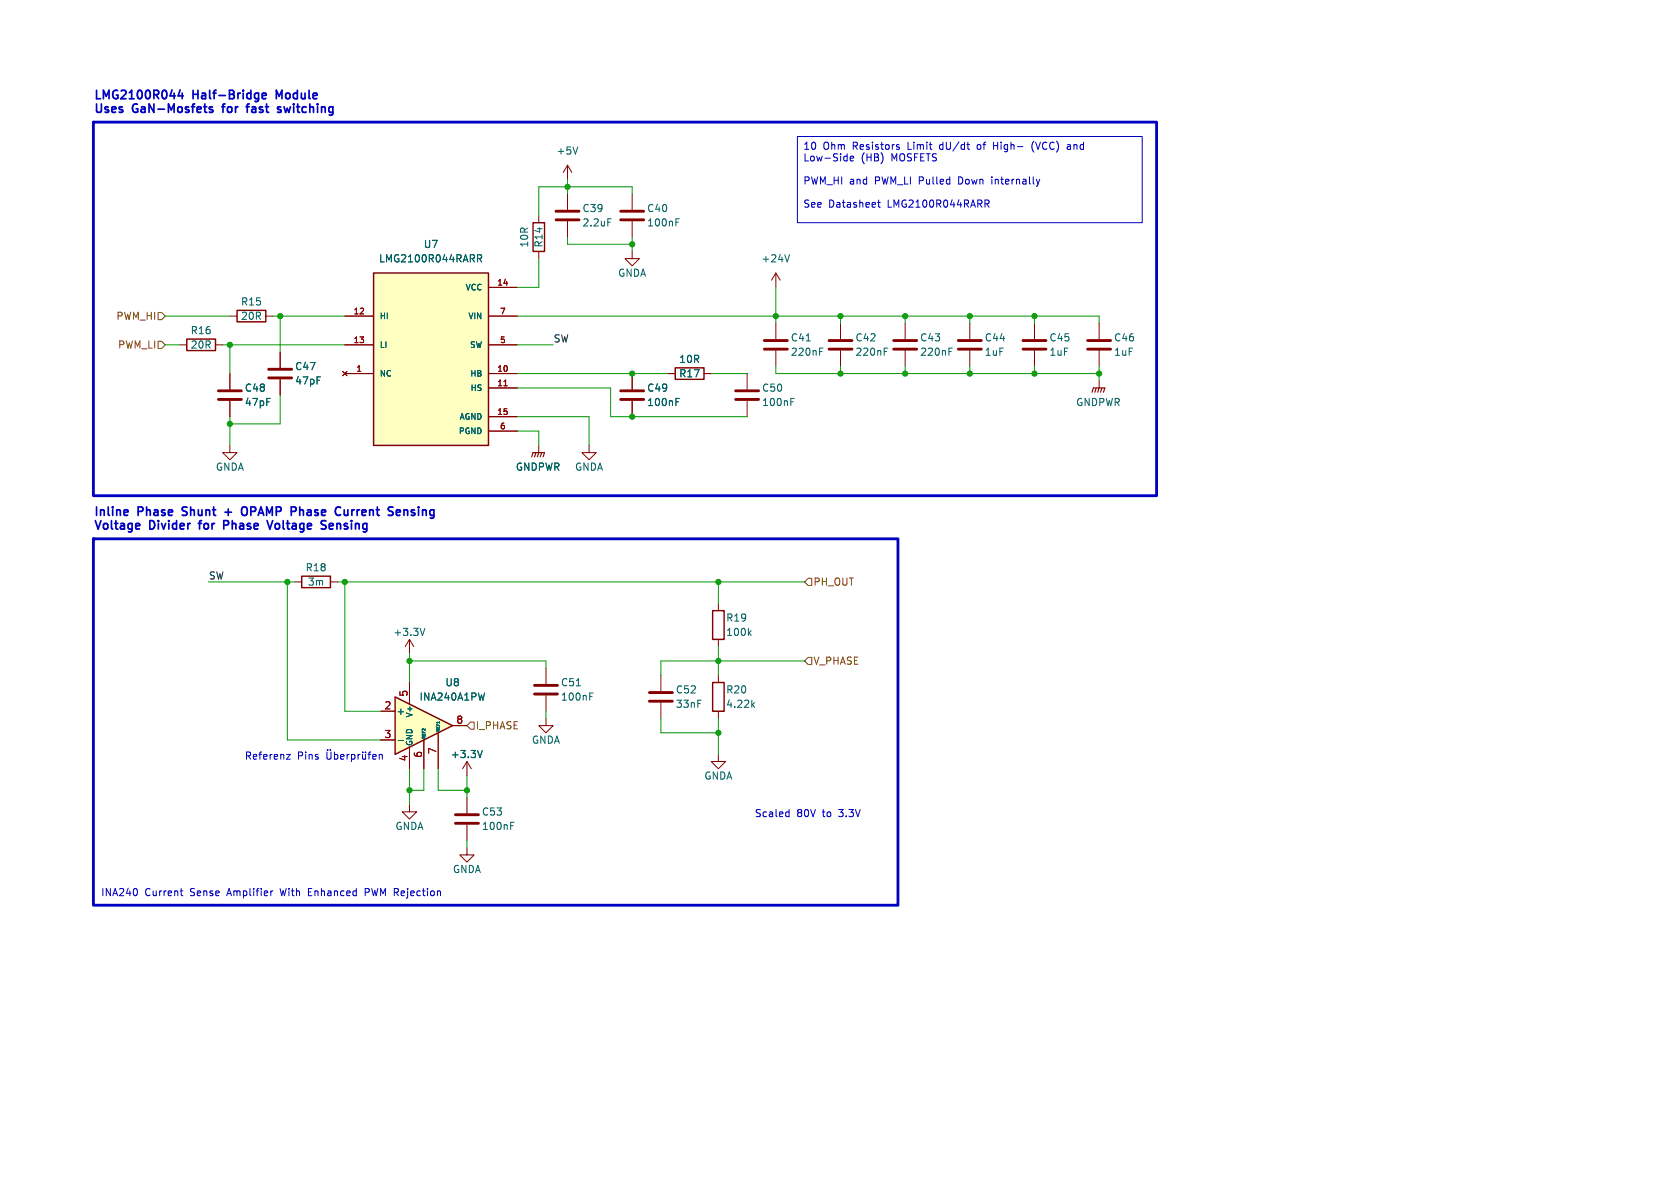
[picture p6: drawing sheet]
<svg xmlns="http://www.w3.org/2000/svg" width="297mm" height="210mm" viewBox="0 0 297 210" stroke-linecap="round" stroke-linejoin="round" font-family="sans-serif">
<g fill="none" stroke="#840000" stroke-width=".18">
<path d="M95.2 38.1v1.3M100.3 29.2v2.6M100.3 34.3v2.8M100.3 39.1v2.8M100.3 29.2l-.7 1.3M100.3 29.2l.8 1.3M111.8 34.3v2.8M111.8 39.1v2.8M40.6 55.9h1.3M47 55.9h1.3M61 55.9h5M86.4 55.9h5"/>
<path d="M86.4 50.8h5M95.2 44.5v1.2M111.8 44.5v1.2h1.2l-1.2 1.3-1.3-1.3h1.3M137.2 48.3l-.8 1.2M137.2 48.3v2.5M137.2 57.2v2.7M137.2 48.3l.7 1.2M148.6 57.2v2.7M171.4 57.2v2.7M182.9 57.2v2.7M31.7 61h1.3M38.1 61h1.3"/>
<path d="M40.6 78.7v1.3h1.3l-1.3 1.3-1.2-1.3h1.2M40.6 66v2.8M40.6 70.9v2.8M49.5 62.2v2.8M49.5 67.1v2.8M60.6 65.7l.7 .7M61 66h5M61 61h5M61.3 65.7l-.7 .7M86.4 66h5M86.4 68.6h5M86.4 61h5"/>
<path d="M86.4 73.7h5M86.4 76.2h5M95.2 78.7v1.3M104.1 78.7v1.3h1.3l-1.3 1.3-1.2-1.3h1.2M111.8 66v2.8M111.8 70.9v2.8M118.1 66h1.3M124.5 66h1.2M132.1 66v2.8M132.1 70.9v2.8M137.2 62v2.8M148.6 62v2.8"/>
<path d="M171.4 62v2.8M182.9 62v2.8M194.3 67.3v1.3M52.1 102.9h1.2M58.4 102.9h1.3M72.4 113l-.8 1.3M72.4 113v2.6M72.4 113l.8 1.3M96.5 118.1v2.8M116.8 119.4v2.8M82.5 134.6l-.7 1.3M82.5 134.6v2.6"/>
<path d="M82.5 134.6l.8 1.3M96.5 127v1.3h1.3l-1.3 1.2-1.3-1.2h1.3M96.5 122.9v2.8M116.8 124.2v2.8M127 133.4v1.2h1.3l-1.3 1.3-1.3-1.3h1.3M72.4 142.2v1.3h1.3l-1.3 1.3-1.3-1.3h1.3M82.5 149.9v1.2h1.3l-1.3 1.3-1.2-1.3h1.2"/>
</g>
<g fill="none" stroke="#006464" stroke-width=".18">
<path d="M102.1 26l-.4 1.2M107.5 38.7h.6M119.5 38.7h.6M119.5 39.3h.4M84.4 45h.5l.3 .3-.2 .3-.6 .1M84.7 45.7l.5 .6M139.6 45l-.4 1.3M119.5 71h.4M119.5 70.4h.6M139.8 71h.4M139.8 70.4h.6M142.5 60.3h.8"/>
<path d="M144.9 62.1h.4M144.9 61.5h.6M156.3 62.1h.4M156.3 61.5h.6M75.1 111.1l-.4 1.2M85.3 132.7l-.5 1.2M101.9 121.2h.7M104.3 123.1h.4M104.3 122.5h.6"/>
</g>
<g fill="none" stroke="#840000" stroke-width=".51">
<path d="M98.3 38.9h4.1M98.3 37.3h4.1M109.7 38.9h4.1M109.7 37.3h4.1M38.6 70.6h4.1M38.6 69.1h4.1M47.5 66.8h4.1M47.5 65.3h4.1M109.7 70.6h4.1M109.7 69.1h4.1M130 70.6h4.1M130 69.1h4.1"/>
<path d="M135.1 61.7h4.1M135.1 60.2h4.1M146.6 61.7h4M146.6 60.2h4M169.4 61.7h4.1M169.4 60.2h4.1M180.8 61.7h4.1M180.8 60.2h4.1M94.5 122.7h4.1M94.5 121.2h4.1M114.8 124h4.1M114.8 122.4h4.1"/>
</g>
<path d="M94.2 39.4h2.1v5.1h-2.1zM33 59.9h5.1v2.1h-5.1zM41.9 54.9h5.1v2h-5.1zM66 48.3h20.4v30.4h-20.4zM119.4 65h5.1v2.1h-5.1zM53.3 101.9h5.1v2h-5.1z" fill="none" stroke="#840000" stroke-width=".25"/>
<path d="M66 48.3h20.4v30.4h-20.4z" fill="#ffffc2" stroke="#ffffc2" stroke-width=".18"/>
<path d="M89.1 68.2h.6" fill="none" stroke="#a90000" stroke-width=".18"/>
<path d="M193 69.3l.3-.7h2l-.2 .7M193.8 68.6l-.3 .7M194.3 68.6l-.2 .7M194.8 68.6l-.2 .7M94 80.8l.2-.8h2.1l-.3 .8M94.7 80l-.2 .8M95.2 80l-.2 .8M95.8 80l-.3 .8" fill="none" stroke="#840000" stroke-width=".2"/>
<path d="M69.8 123.2l10.2 5.1-10.2 5.1z" fill="#ffffc2"/>
<path d="M126 108h2v5h-2zM69.8 123.2l10.2 5.1-10.2 5.1zM126 120.7h2v5h-2z" fill="none" stroke="#840000" stroke-width=".25"/>
<g fill="none" stroke="#840000" stroke-width=".18">
<path d="M61 55.9h5M86.4 55.9h5M86.4 50.8h5M160 57.2v2.7M194.3 57.2v2.7M40.6 66v2.8M40.6 70.9v2.8M49.5 62.2v2.8M49.5 67.1v2.8M60.6 65.7l.7 .7M61 66h5M61 61h5"/>
<path d="M61.3 65.7l-.7 .7M86.4 66h5M86.4 68.6h5M86.4 61h5M86.4 73.7h5M86.4 76.2h5M111.8 66v2.8M111.8 70.9v2.8M118.1 66h1.3M124.5 66h1.2M160 62v2.8M194.3 62v2.8"/>
<path d="M127 106.7v1.3M127 113v1.3M127 119.4v1.3M67.3 125.7h2.5M67.3 130.8h2.5M72.4 120.7v3.8M72.4 132.1v3.8M74.9 130.8v5.1M77.5 129.5v6.4M80 128.3h2.5M127 125.7v1.3M82.5 141v2.8"/>
<path d="M82.5 145.8v2.8"/>
</g>
<g fill="none" stroke="#006464" stroke-width=".18">
<path d="M84.4 45h.5l.3 .3-.2 .3-.6 .1M84.7 45.7l.5 .6M119.5 71h.4M119.5 70.4h.6M167.8 62.1h.4M167.8 61.5h.6M132.4 111.9l.4 .4M132.8 111.5l-.5 .5M70.4 130.9h.9M85.3 132.7l-.5 1.2M85.7 122.5l-.3 1.3M133 124.6l.4 .4"/>
<path d="M133.4 124.2l-.5 .5M90.3 146h.4M90.3 145.4h.6"/>
</g>
<path d="M158 61.7h4.1M158 60.2h4.1M192.3 61.7h4M192.3 60.2h4M80.5 145.5h4.1M80.5 144h4.1" fill="none" stroke="#840000" stroke-width=".51"/>
<path d="M27.9 55.2h.7l.6 .7-.6 .6h-.7zM27.9 60.3h.7l.6 .7-.6 .6h-.7zM142.9 102.2h.6v1.3h-.6l-.7-.6zM142.9 116.2h.6v1.3h-.6l-.7-.7zM83.2 127.6h.6v1.3h-.6l-.7-.6z" fill="none" stroke="#725600" stroke-width=".18"/>
<g fill="none" stroke="#0000c2" stroke-width=".3">
<path d="M31.9 15.9l-.4 1.1h.9M32.2 16.5v1M37.1 19.3l.5 .1v.3l-.2 .2-.4-.1M37.1 18.9h.5M39.2 18.9h.6M43.5 18.9h.6M43.7 18.6v1.3M46.4 17l.7-.2-.1-.3h-.4l-.2 .2v.7h.6M49.3 19.4h.3l.1 .3-.2 .2h-.3M49.3 18.9h.3M49.4 17l-.5-1v1.5M50.2 18.9l.3 1"/>
<path d="M32.2 91l.2 .1M32.3 89.8v.4M35.1 92.5h.5M39.8 90.5h1.1M40.3 92.1l-.7-.1v1.5M40.3 92.7l-.7 .1M40.3 90v1.1M42.8 89.8a.5 .5 0 0 1 .6-.2 .5 .5 0 0 1 .3 .5v.5a.5 .5 0 0 1-.3 .5 .5 .5 0 0 1-.6-.2M47.2 92l.5 1.5 .5-1.5M53 89.6v1.5M53.4 90.1l-.4 .2M57.3 92.8l.3 .3v.3l-.3 .1"/>
<path d="M57.4 92l.2 .1M58.7 92.5h-.3l-.2 .2 .1 .8h.4M58.9 92.9l-.7 .1M60.9 90.1v.9l.4 .1 .2-.1M61.5 90.1v1M70.6 90.1l.2 .4-.7 .1M70.7 91l-.1 .1M71.4 90.1v1M71.8 90.1l-.4 .2"/>
</g>
<g fill="none" stroke="#0000c2" stroke-width=".18">
<path d="M141 24.1h60.9v15.3h-60.9zM150.3 28l.6-.1v-.2l-.4-.1-.2 .2 .1 .6h.5M155.1 35.8h.5M155.3 35.4v1l.3 .2M158.7 26h.3v.2l-.2 .2h-.2M158.7 25.6h.3M170.9 25.6h.5M171.3 26.4h.1M172.9 25.6l-.2 .2 .2 .5M174.1 35.4h.5l.3 .2-.2 .4h-.6M174.4 36l.5 .6M175.3 31.3v.1"/>
<path d="M175.3 31.7v.8M175.6 25.1v1.3M175.6 25.7h.8M182.8 25a1.46 1.46 0 0 0 0 1.9M183.8 31.7l-.3 .8M188.8 25.6h.3l.2 .1v.7M189.3 26.3l-.5 .1M189.3 25.9h-.5M50.7 133.4h.6l-.6 .8h.6M57.8 132.9v1.1l.2 .2h.3l.2-.2v-1.1M57.9 132.5v.1M58.4 132.5v.1"/>
<path d="M59.1 133.4h.4l.2 .2-.1 .5h-.5M59.1 132.9v1.3M60.2 133.8l.6-.1v-.3h-.4l-.2 .1 .1 .6h.5M61.4 133.4v.8M61.7 133.4l-.3 .2M62.1 133.4h.4l.3 .2-.2 .5h-.5M62.1 133.4v1.2M63.3 133.4v.8M63.7 133.4l-.4 .2M64.1 133.4v.7l.3 .1 .2-.1M64.1 132.9v.2M64.6 132.9v.2"/>
<path d="M64.6 133.4v.8M65.1 133.4h.4M65.5 132.9l-.3 .2v1.1M65.9 133.8l.6-.1-.1-.3h-.3l-.2 .1 .1 .6h.4M67 133.5l.2-.1h.3l.1 .8M67 133.4v.8M24.2 157.3v.8M31.9 157.5h.4M32 158.2l.3 .1M48.2 157.5l-.3 .1M54.5 157.7h.5M55.1 157.1h-.6v1.2h.6"/>
<path d="M64.6 157.7h.5M65.1 157.1h-.5v1.2M139.1 143.5l.4 .1M139.5 143.1v1.3M139.5 144.3l-.4 .1"/>
</g>
<path d="M16.5 21.6h188v66h-188zM16.5 95.3h142.2v64.7h-142.2z" fill="none" stroke="#0000c2" stroke-width=".5"/>
<g fill="none" stroke="#009600" stroke-width=".18">
<path d="M100.3 31.8v2.5M111.8 34.3v-1.3h-16.6v5.1M29.2 55.9h11.4M48.3 55.9h12.7M49.5 55.9v6.3M91.4 55.9h102.9v1.3M95.2 45.7v5.1h-3.8M100.3 41.9v1.3h11.5M111.8 41.9v2.6M137.2 50.8v6.4M148.6 55.9v1.3M160 55.9v1.3"/>
<path d="M171.4 55.9v1.3M182.9 55.9v1.3M29.2 61h2.5M39.4 61h21.6M40.6 61v5M40.6 73.7v5M49.5 69.9v5h-8.9M91.4 66h26.7M91.4 73.7h12.7v5M91.4 68.6h16.5v5.1h24.2M91.4 76.2h3.8v2.5M91.4 61h6.4"/>
<path d="M125.7 66h6.4M137.2 64.8v1.2h57.1M148.6 64.8v1.2M160 64.8v1.2M171.4 64.8v1.2M182.9 64.8v1.2M194.3 64.8v2.5M36.8 102.9h15.3M50.8 102.9v27.9h16.5M59.7 102.9h82.5M61 102.9v22.8h6.3M72.4 116.8h24.1v1.3"/>
<path d="M72.4 115.6v5.1M127 102.9v3.8M127 114.3v5.1M142.2 116.8h-25.4v2.6M72.4 135.9v6.3M74.9 135.9v3.8h-2.5M77.5 135.9v3.8h5M82.5 137.2v3.8M96.5 125.7v1.3M116.8 127v2.5h10.2M127 127v6.4M82.5 148.6v1.3"/>
</g>
<path d="M89.1 68.2h.6" fill="none" stroke="#a90000" stroke-width=".18"/>
<g fill="#009600" stroke="#009600" stroke-width=".18">
<circle cx="50.8" cy="102.9" r=".46"/>
<circle cx="61" cy="102.9" r=".46"/>
<circle cx="72.4" cy="116.8" r=".46"/>
<circle cx="82.5" cy="139.7" r=".46"/>
<circle cx="72.4" cy="139.7" r=".46"/>
<circle cx="137.2" cy="55.9" r=".46"/>
<circle cx="111.8" cy="43.2" r=".46"/>
<circle cx="111.8" cy="66" r=".46"/>
<circle cx="182.9" cy="55.9" r=".46"/>
<circle cx="171.4" cy="55.9" r=".46"/>
<circle cx="160" cy="66" r=".46"/>
<circle cx="148.6" cy="66" r=".46"/>
<circle cx="194.3" cy="66" r=".46"/>
<circle cx="160" cy="55.9" r=".46"/>
<circle cx="148.6" cy="55.9" r=".46"/>
<circle cx="171.4" cy="66" r=".46"/>
<circle cx="182.9" cy="66" r=".46"/>
<circle cx="127" cy="102.9" r=".46"/>
<circle cx="111.8" cy="73.7" r=".46"/>
<circle cx="100.3" cy="33" r=".46"/>
<circle cx="40.6" cy="74.9" r=".46"/>
<circle cx="40.6" cy="61" r=".46"/>
<circle cx="49.5" cy="55.9" r=".46"/>
<circle cx="127" cy="116.8" r=".46"/>
<circle cx="127" cy="129.5" r=".46"/>
</g>
<g font-size="2.1" fill="#0000c2">
<text x="16.5" y="17.7">LMG2100R044</text>
<text x="34.2" y="17.7">Half-Bridge</text>
<text x="49.5" y="17.7">Module</text>
<text x="16.5" y="20.1">Uses</text>
<text x="23.5" y="20.1">GaN-Mosfets</text>
<text x="40.1" y="20.1">for</text>
<text x="45" y="20.1">fast</text>
<text x="51" y="20.1">switching</text>
<text x="16.5" y="91.3">Inline</text>
<text x="16.5" y="93.7">Voltage</text>
<text x="24.5" y="91.3">Phase</text>
<text x="26.5" y="93.7">Divider</text>
<text x="32.9" y="91.3">Shunt</text>
<text x="35.9" y="93.7">for</text>
<text x="40.8" y="93.7">Phase</text>
<text x="41" y="91.3">+</text>
<text x="44.6" y="91.3">OPAMP</text>
<text x="49.3" y="93.7">Voltage</text>
<text x="53.9" y="91.3">Phase</text>
<text x="59.3" y="93.7">Sensing</text>
<text x="62.4" y="91.3">Current</text>
<text x="72.4" y="91.3">Sensing</text>
</g>
<g font-size="1.8" fill="#006464">
<text x="98.3" y="27.5">+5V</text>
<text x="102.9" y="37.7">C39</text>
<text x="102.9" y="40.2">2.2uF</text>
<text x="114.3" y="40.2">100nF</text>
<text x="114.3" y="37.7">C40</text>
<text x="66.9" y="46.6">LMG2100R044RARR</text>
<text x="74.8" y="44">U7</text>
<text x="93.6" y="43.9" transform="rotate(-90 93.6 43.9)">10R</text>
<text x="96.1" y="43.9" transform="rotate(-90 96.1 43.9)">R14</text>
<text x="134.5" y="46.6">+24V</text>
<text x="109.2" y="49.1">GNDA</text>
<text x="33.6" y="59.3">R16</text>
<text x="42.5" y="54.2">R15</text>
<text x="42.5" y="56.7">20R</text>
<text x="33.6" y="61.8">20R</text>
<text x="52.1" y="65.6">C47</text>
<text x="120" y="64.4">10R</text>
<text x="139.7" y="63.1">220nF</text>
<text x="139.7" y="60.6">C41</text>
<text x="151.1" y="63.1">220nF</text>
<text x="151.1" y="60.6">C42</text>
<text x="162.6" y="63.1">220nF</text>
<text x="162.6" y="60.6">C43</text>
<text x="174" y="63.1">1uF</text>
<text x="174" y="60.6">C44</text>
<text x="185.4" y="63.1">1uF</text>
<text x="185.4" y="60.6">C45</text>
<text x="196.9" y="63.1">1uF</text>
<text x="196.9" y="60.6">C46</text>
<text x="43.2" y="69.4">C48</text>
<text x="43.2" y="72">47pF</text>
<text x="52.1" y="68.2">47pF</text>
<text x="114.3" y="72">100nF</text>
<text x="114.3" y="69.4">C49</text>
<text x="120" y="66.9">R17</text>
<text x="134.6" y="72">100nF</text>
<text x="134.6" y="69.4">C50</text>
<text x="190.2" y="72">GNDPWR</text>
<text x="38.1" y="83.4">GNDA</text>
<text x="91.1" y="83.4">GNDPWR</text>
<text x="101.6" y="83.4">GNDA</text>
<text x="53.9" y="101.2">R18</text>
<text x="54.3" y="103.7">3m</text>
<text x="69.4" y="112.6">+3.3V</text>
<text x="128.3" y="110.1">R19</text>
<text x="128.3" y="112.6">100k</text>
<text x="74.1" y="124.1">INA240A1PW</text>
<text x="78.6" y="121.5">U8</text>
<text x="99.1" y="124.1">100nF</text>
<text x="99.1" y="121.5">C51</text>
<text x="119.4" y="122.8">C52</text>
<text x="119.4" y="125.3">33nF</text>
<text x="128.3" y="122.8">R20</text>
<text x="128.3" y="125.3">4.22k</text>
<text x="70" y="126.6">+</text>
<text x="93.9" y="131.7">GNDA</text>
<text x="79.6" y="134.2">+3.3V</text>
<text x="124.4" y="138">GNDA</text>
<text x="69.8" y="146.9">GNDA</text>
<text x="85.1" y="146.9">100nF</text>
<text x="85.1" y="144.4">C53</text>
<text x="80" y="154.5">GNDA</text>
</g>
<g font-size="1.8" fill="#0000c2">
<text x="141.9" y="26.8">10</text>
<text x="141.9" y="28.9">Low-Side</text>
<text x="145.5" y="26.8">Ohm</text>
<text x="150.9" y="26.8">Resistors</text>
<text x="152.2" y="28.9">(HB)</text>
<text x="157.7" y="28.9">MOSFETS</text>
<text x="160.7" y="26.8">Limit</text>
<text x="166.6" y="26.8">dU/dt</text>
<text x="173.4" y="26.8">of</text>
<text x="176.5" y="26.8">High-</text>
<text x="183.4" y="26.8">(VCC)</text>
<text x="189.9" y="26.8">and</text>
<text x="141.9" y="32.9">PWM_HI and</text>
<text x="154.8" y="32.9">PWM_LI Pulled</text>
<text x="169.9" y="32.9">Down</text>
<text x="176" y="32.9">internally</text>
<text x="141.9" y="37">See</text>
<text x="146.5" y="37">Datasheet</text>
<text x="157" y="37">LMG2100R044RARR</text>
<text x="43.2" y="134.4">Referenz</text>
<text x="52.6" y="134.4">Pins</text>
<text x="133.3" y="144.5">Scaled</text>
<text x="140.9" y="144.5">80V</text>
<text x="145.5" y="144.5">to</text>
<text x="148.6" y="144.5">3.3V</text>
<text x="17.8" y="158.5">INA240</text>
<text x="25.6" y="158.5">Current</text>
<text x="33.7" y="158.5">Sense</text>
<text x="40.5" y="158.5">Amplifier</text>
<text x="50" y="158.5">With</text>
<text x="55.1" y="158.5">Enhanced</text>
<text x="65.4" y="158.5">PWM Rejection</text>
</g>
<g font-size="1.8" fill="#725600">
<text x="20.5" y="56.7">PWM_HI</text>
<text x="20.8" y="61.8">PWM_LI</text>
<text x="143.7" y="103.7">PH_OUT</text>
<text x="143.7" y="117.7">V_PHASE</text>
<text x="84" y="129.1">I_PHASE</text>
</g>
<g font-size="1.8" fill="#0f0f0f">
<text x="97.8" y="60.6">SW</text>
<text x="36.8" y="102.5">SW</text>
</g>
<g font-size="1.8" fill="#a90000">
<text x="67.9" y="125.5">2</text>
<text x="72.1" y="123.3" transform="rotate(-90 72.1 123.3)">5</text>
<text x="67.9" y="130.6">3</text>
<text x="80.6" y="128">8</text>
<text x="72.1" y="134.7" transform="rotate(-90 72.1 134.7)">4</text>
<text x="74.7" y="134.1" transform="rotate(-90 74.7 134.1)">6</text>
<text x="77.2" y="133.4" transform="rotate(-90 77.2 133.4)">7</text>
</g>
<g font-size="1.4" fill="#006464">
<text x="82.2" y="51.5">VCC</text>
<text x="67.1" y="56.6">HI</text>
<text x="82.7" y="56.6">VIN</text>
<text x="67.1" y="61.7">LI</text>
<text x="83" y="61.7">SW</text>
<text x="67.1" y="66.8">NC</text>
<text x="83" y="66.8">HB</text>
<text x="83.1" y="69.3">HS</text>
<text x="81" y="76.9">PGND</text>
<text x="81.1" y="74.4">AGND</text>
<text x="73.1" y="132" transform="rotate(-90 73.1 132)">GND</text>
<text x="73.1" y="127" transform="rotate(-90 73.1 127)">V+</text>
</g>
<g font-size="1.4" fill="#a90000">
<text x="87.8" y="50.5">14</text>
<text x="62.4" y="55.6">12</text>
<text x="88.3" y="55.6">7</text>
<text x="62.4" y="60.7">13</text>
<text x="62.9" y="65.8">1</text>
<text x="87.8" y="65.8">10</text>
<text x="88.3" y="60.7">5</text>
<text x="87.8" y="68.3">11</text>
<text x="87.8" y="73.4">15</text>
<text x="88.3" y="75.9">6</text>
</g>
<g font-size=".7" fill="#006464">
<text x="75.3" y="130.7" transform="rotate(-90 75.3 130.7)">REF2</text>
<text x="77.9" y="129.4" transform="rotate(-90 77.9 129.4)">REF1</text>
</g>
</svg>
